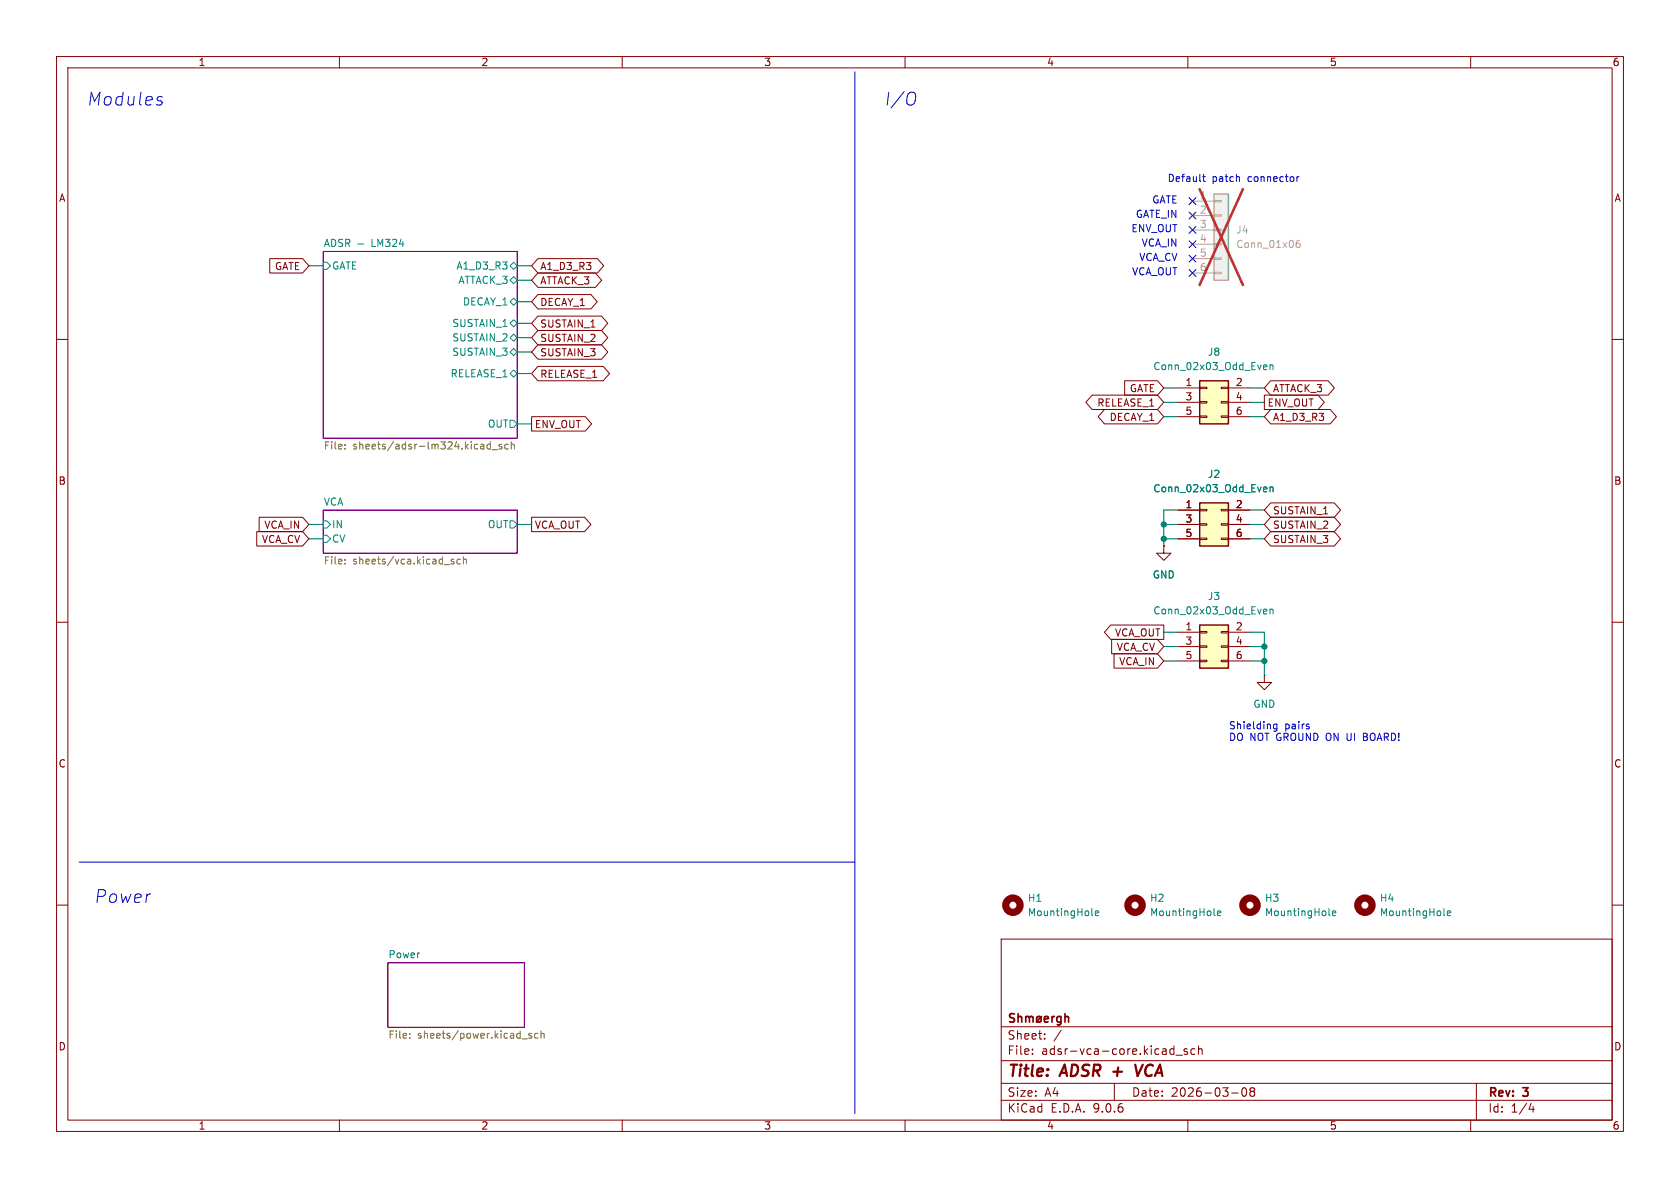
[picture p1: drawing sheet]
<svg xmlns="http://www.w3.org/2000/svg" width="297mm" height="210mm" viewBox="0 0 297 210" stroke-linecap="round" stroke-linejoin="round" font-family="sans-serif">
<g fill="none" stroke="#840000" stroke-width=".18">
<path d="M10 10h277v190h-277zM12 12h273v186h-273zM60 10v2M110 10v2M160 10v2M210 10v2M260 10v2M10 60h2M285 60h2M10 110h2M285 110h2M10 160h2"/>
<path d="M177 166h108v32h-108zM285 160h2M60 198v2M110 198v2M160 198v2M177 194.5h108M177 191.5h108M177 187.5h108M177 181.5h108M182.5 186.3v.1M182.5 185.5v.1M184.7 183.6v.1"/>
<path d="M184.7 182.8v.1M187.6 182.1l-1.3 2M197 191.5v3M207.1 185.4l.4 .1M207.5 184.9v1.5M207.5 186.3l-.4 .1M207.9 186.5h1.1M209.9 185.5l-.4-.1-.2 .2 .1 .2 .5 .2v.3h-.6M210 198v2M211.2 185.5l-.4-.1-.3 .3v.4l.2 .2h.5M211.9 185.5l.2-.1 .4 .1v.9M211.9 184.9v1.5"/>
<path d="M217.7 193.2h1.2M219.7 192.4l.2-.1a.81 .81 0 0 1 .6 .6 .81 .81 0 0 1-.3 .8l-.2 .1a.81 .81 0 0 1-.3-1.4zM221.2 192.9l-.2-.2 .2-.4 .5 .1 .1 .2-.3 .3M221.2 192.9l-.2 .3v.5l.2 .1 .5-.1 .1-.2-.1-.4-.2-.2M221.2 192.9h.3M260 198v2M261 191.5v6.5M270.7 195l-.4 1.1h.9M271 195.6v1"/>
</g>
<path d="M200.7 188.2l.4 2 .9-2" fill="none" stroke="#840000" stroke-width=".4"/>
<g fill="none" stroke="#840000" stroke-width=".3">
<path d="M179.3 179.3l-.5-.1-.2 .1v.5l.6 .2 .1 .4-.2 .3-.6-.1M180 179.8l.2-.1 .4 .1v.9M180 179.2v1.5M181.3 179.8l.5-.1 .2 .2M181.3 179.7v1M182 179.9l.2-.2 .4 .1v.9M182 179.9v.8M183.4 179.8l.4-.1 .3 .3v.4l-.3 .3-.4-.1-.1-.2v-.4zM184.1 179.7l-.9 1M186 179.7v1M186.4 179.7l-.3 .1-.1 .2M187.6 179.8l-.5-.1-.3 .3v.4l.2 .2h.6"/>
<path d="M187.6 179.7v1.2l-.3 .3-.4-.1M188.3 179.8l.2-.1 .3 .1 .1 .9M188.3 179.2v1.5M184.6 180.2l.7-.2v-.2l-.5-.1-.2 .2 .1 .7h.6"/>
</g>
<path d="M57.1 44.5h34.3v33h-34.3zM57.1 90.2h34.3v7.6h-34.3zM68.6 170.2h24.1v11.4h-24.1z" fill="none" stroke="#840084" stroke-width=".18"/>
<g fill="none" stroke="#008484" stroke-width=".18">
<path d="M57.1 46.4h.7l.6 .6-.6 .6h-.7zM57.4 43.6l.4-1.3 .4 1.3M57.5 43.2h.6M58.6 42.3a.64 .64 0 0 1 .8 .6 .64 .64 0 0 1-.8 .7zM60.6 42.4l-.5-.1-.2 .1v.4l.6 .2 .1 .3-.3 .3-.4-.1M61.1 43l.6-.1 .1-.2v-.3l-.7-.1v1.3M61.4 43l.4 .6M63.2 43.2h1.1M65.8 42.3v1.3h.6M66.8 43.6v-1.3l.4 .9 .5-.9v1.3M68.1 42.3h.8l-.4 .5 .4 .1v.6l-.2 .1-.6-.1M69.4 42.4l.5-.1 .2 .4-.8 .9h.8"/>
<path d="M70.9 42.2l-.3 1h.8M71.2 42.7v.9M90.2 53.3l.6-.6 .6 .6-.6 .7zM90.2 57.2l.6-.7 .6 .7-.6 .6zM90.2 59.7l.6-.6 .6 .6-.6 .6zM90.2 49.5l.6-.6 .6 .6-.6 .7zM90.2 47l.6-.6 .6 .6-.6 .6zM90.2 74.3h.6l.6 .6-.6 .7h-.6zM90.2 66l.6-.6 .6 .6-.6 .7zM90.2 62.2l.6-.6 .6 .6-.6 .7zM57.1 94.6h.7l.6 .7-.6 .6h-.7zM57.1 92.1h.7l.6 .6-.6 .6h-.7z"/>
<path d="M90.2 92.1h.6l.6 .6-.6 .6h-.6zM193 161.7l.2 .2M193.6 161.4l.6-.1v-.2l-.4-.1-.2 .2 .1 .6h.5"/>
</g>
<g fill="none" stroke="#848400" stroke-width=".18">
<path d="M61 78.6v.1M61 79.3v.1M86.7 78.1v1.3M86.7 78.6l-.4-.1-.2 .3 .1 .5h.5M87 79.5h1M88.7 78.6l-.3-.1-.2 .2 .1 .2 .4 .1v.3h-.5M89.8 78.6l-.3-.1-.3 .3 .2 .5h.4M90.4 78.7l.2-.2 .3 .1v.8M90.4 78.1v1.3M61 99.6v.1M61 98.9v.1M80.2 98.9h-.3l-.2 .1 .1 .2 .4 .1v.3h-.5"/>
<path d="M81.4 98.9h-.4l-.2 .2 .1 .5h.5M81.9 99l.2-.1h.3l.1 .8M81.9 98.4v1.3M72.4 183.4v.1M72.4 182.7v.2M92.3 183.6h.9M94 182.7h-.3l-.2 .2v.1l.5 .2v.3h-.5M95.1 182.7h-.4l-.2 .2 .1 .6h.5M95.7 182.8l.1-.1h.3l.1 .8M95.7 182.2v1.3"/>
</g>
<circle cx="179.1" cy="160" r="1.27" fill="none" stroke="#840000" stroke-width="1.3"/>
<path d="M212.1 110.5h5.1v7.6h-5.1z" fill="#ffffc2"/>
<path d="M212.1 110.5h5.1v7.6h-5.1z" fill="none" stroke="#840000" stroke-width=".25"/>
<g fill="none" stroke="#840000" stroke-width=".18">
<path d="M208.3 111.8h3.8M208.3 114.3h3.8M208.3 116.8h3.8M212.1 111.6h1.3v.3h-1.3zM212.1 114.2h1.3v.2h-1.3zM212.1 116.7h1.3v.3h-1.3zM215.9 111.6h1.3v.3h-1.3zM215.9 114.2h1.3v.2h-1.3zM215.9 116.7h1.3v.3h-1.3zM217.2 111.8h3.8M217.2 114.3h3.8M217.2 116.8h3.8"/>
<path d="M223.5 119.4v1.3h1.3l-1.3 1.2-1.3-1.2h1.3M223.5 119.4h.1"/>
</g>
<path d="M223.5 107.7h.4l.1 .3-.6 .1M223.9 108.5h-.4M224.5 107.8l.2-.1h.3l.1 .8M224.5 107.7v.8M234.9 161.7l.2 .2M235.5 161.4l.6-.1v-.2l-.4-.1-.2 .2 .1 .6h.5M255.3 161.7l.1 .2M255.9 161.4l.6-.1-.1-.2-.4-.1-.1 .2v.6h.5" fill="none" stroke="#008484" stroke-width=".18"/>
<g fill="none" stroke="#840000" stroke-width="1.3">
<circle cx="221" cy="160" r="1.27"/>
<circle cx="241.3" cy="160" r="1.27"/>
</g>
<path d="M212.1 67.3h5.1v7.6h-5.1z" fill="#ffffc2"/>
<path d="M212.1 67.3h5.1v7.6h-5.1z" fill="none" stroke="#840000" stroke-width=".25"/>
<path d="M208.3 68.6h3.8M208.3 71.1h3.8M208.3 73.7h3.8M212.1 68.5h1.3v.2h-1.3zM212.1 71h1.3v.2h-1.3zM212.1 73.5h1.3v.3h-1.3zM215.9 68.5h1.3v.2h-1.3zM215.9 71h1.3v.2h-1.3zM215.9 73.5h1.3v.3h-1.3zM217.2 68.6h3.8M217.2 71.1h3.8M217.2 73.7h3.8" fill="none" stroke="#840000" stroke-width=".18"/>
<path d="M223.5 64.5l.4 .1 .1 .2-.6 .1M223.9 65.3h-.4M224.5 64.6l.2-.1 .3 .1 .1 .7M224.5 64.5v.8" fill="none" stroke="#008484" stroke-width=".18"/>
<path d="M212.1 88.9h5.1v7.6h-5.1z" fill="#ffffc2"/>
<path d="M212.1 88.9h5.1v7.6h-5.1z" fill="none" stroke="#840000" stroke-width=".25"/>
<g fill="none" stroke="#840000" stroke-width=".18">
<path d="M205.7 96.5v1.3h1.3l-1.3 1.3-1.2-1.3h1.2M205.7 96.5h.1M208.3 90.2h3.8M208.3 92.7h3.8M208.3 95.3h3.8M212.1 90h1.3v.3h-1.3zM212.1 92.6h1.3v.2h-1.3zM212.1 95.1h1.3v.3h-1.3zM215.9 90h1.3v.3h-1.3zM215.9 92.6h1.3v.2h-1.3zM215.9 95.1h1.3v.3h-1.3zM217.2 90.2h3.8"/>
<path d="M217.2 92.7h3.8M217.2 95.3h3.8"/>
</g>
<path d="M223.5 86.1l.4 .1 .1 .2-.6 .1M223.9 86.9h-.4M224.5 86.2l.2-.1 .3 .1 .1 .7M224.5 86.1v.8M214.6 161.7l.2 .2M215.2 161.4l.6-.1v-.2l-.4-.1-.2 .2 .1 .6h.5" fill="none" stroke="#008484" stroke-width=".18"/>
<circle cx="200.7" cy="160" r="1.27" fill="none" stroke="#840000" stroke-width="1.3"/>
<path d="M214.6 34.3h2.6v15.2h-2.6z" fill="#f0f0f0"/>
<path d="M214.6 34.3h2.6v15.2h-2.6z" fill="none" stroke="#a1a1a1" stroke-width=".25"/>
<g fill="none" stroke="#a1a1a1" stroke-width=".18">
<path d="M210.8 35.6h3.8M210.8 38.1h3.8M214.6 35.4h1.3v.3h-1.3zM214.6 38h1.3v.2h-1.3zM210.8 40.6h3.8M210.8 43.2h3.8M210.8 45.7h3.8M210.8 48.3h3.8M214.6 40.5h1.3v.3h-1.3zM214.6 43.1h1.3v.2h-1.3zM214.6 45.6h1.3v.2h-1.3zM214.6 48.1h1.3v.3h-1.3z"/>
<path d="M229.7 42.5h-.3a.86 .86 0 0 0 0 1.3l.4-.2 .1-.4-.3-.2h-.3l-.2 .2"/>
</g>
<path d="M212.1 33.4l7.6 17M219.7 33.4l-7.6 17" fill="none" stroke="#ff2626" stroke-width=".46"/>
<g fill="none" stroke="#840000" stroke-width=".18">
<path d="M47.7 45.7h5.8l1.1 1.3-1.1 1.3h-5.8zM95.1 52.1h9.4l1.1 1.2-1.1 1.3h-9.4l-1.1-1.3zM95.1 45.7h10.5l1.1 1.3-1.1 1.3h-10.5l-1.1-1.3zM95.1 48.3h10.2l1.1 1.2-1.1 1.3h-10.2l-1.1-1.3zM95.1 55.9h11.2l1.2 1.3-1.2 1.2h-11.2l-1.1-1.2zM95.1 58.4h11.2l1.2 1.3-1.2 1.3h-11.2l-1.1-1.3zM94 73.7h9.5l1.1 1.2-1.1 1.3h-9.5zM95.1 64.8h11.5l1.2 1.2-1.2 1.3h-11.5l-1.1-1.3zM95.1 61h11.2l1.2 1.2-1.2 1.3h-11.2l-1.1-1.3zM193.1 69.8h11.5l1.1 1.3-1.1 1.3h-11.5l-1.1-1.3zM195.3 72.4h9.3l1.1 1.3-1.1 1.2h-9.3l-1.2-1.2zM198.8 67.3h5.8l1.1 1.3-1.1 1.3h-5.8z"/>
<path d="M223.5 69.8h9.5l1.1 1.3-1.1 1.3h-9.5zM224.6 72.4h10.6l1.1 1.3-1.1 1.2h-10.6l-1.1-1.2zM224.6 67.3h10.2l1.1 1.3-1.1 1.3h-10.2l-1.1-1.3zM45.4 94h8.1l1.1 1.3-1.1 1.2h-8.1zM45.8 91.4h7.7l1.1 1.3-1.1 1.3h-7.7zM94 91.4h9.4l1.1 1.3-1.1 1.3h-9.4zM205.7 96.5h.1M208.3 90.2h3.8M208.3 92.7h3.8M208.3 95.3h3.8M217.2 90.2h3.8M217.2 92.7h3.8"/>
<path d="M217.2 95.3h3.8M224.6 91.4h11.3l1.1 1.3-1.1 1.3h-11.3l-1.1-1.3zM224.6 88.9h11.3l1.1 1.3-1.1 1.2h-11.3l-1.1-1.2zM224.6 94h11.3l1.1 1.3-1.1 1.2h-11.3l-1.1-1.2zM196.4 110.5h9.3v2.5h-9.3l-1.1-1.2zM196.5 113h8.1l1.1 1.3-1.1 1.3h-8.1zM196.9 115.6h7.7l1.1 1.2-1.1 1.3h-7.7z"/>
</g>
<g fill="none" stroke="#0000c2" stroke-width=".18">
<path d="M28.1 17.8l.5 .1 .1 .2-.2 .4-.2 .1M28.2 17.1l.5 .1M151.1 12.7v184.2M161.4 16.3l.2 .1a1.61 1.61 0 0 1-.2 2.1M212.6 31.2h.5M212.8 30.8v1.1l.3 .2M219.1 31.3v.8M229.3 31.2v.9M229.6 31.2l-.3 .3M225.2 129.2l.1 .1M225.7 128v1l-.2 .3M225.7 128.1l-.3-.1-.3 .2 .2 .6h.4"/>
<path d="M241 130.2h.5M241.5 129.6h-.5v1.3h.5M14 152.4h137.1"/>
</g>
<g fill="none" stroke="#008400" stroke-width=".18">
<path d="M54.6 47h2.5M91.4 53.3h2.6M91.4 57.2h2.6M91.4 59.7h2.6M91.4 47h2.6M91.4 49.5h2.6M91.4 66h2.6M91.4 62.2h2.6M91.4 74.9h2.6M205.7 73.7h2.6M205.7 71.1h2.6M205.7 68.6h2.6"/>
<path d="M221 73.7h2.5M221 71.1h2.5M221 68.6h2.5M54.6 95.3h2.5M54.6 92.7h2.5M91.4 92.7h2.6M205.7 95.3h2.6M205.7 92.7h2.6M208.3 90.2h-2.6v6.3M221 95.3h2.5M221 90.2h2.5M221 92.7h2.5"/>
<path d="M205.7 116.8h2.6M205.7 111.8h2.6M205.7 114.3h2.6M221 116.8h2.5M221 111.8h2.5v7.6M221 114.3h2.5"/>
</g>
<path d="M210.2 35l1.2 1.2M210.2 37.5l1.2 1.2M211.4 35l-1.2 1.2M211.4 37.5l-1.2 1.2M210.2 40l1.2 1.2M210.2 42.6l1.2 1.2M210.2 47.7l1.2 1.2M210.2 45.1l1.2 1.2M211.4 40l-1.2 1.2M211.4 42.6l-1.2 1.2M211.4 47.7l-1.2 1.2M211.4 45.1l-1.2 1.2" fill="none" stroke="#000084" stroke-width=".18"/>
<path d="M223.5 86.1l.4 .1 .1 .2-.6 .1M223.9 86.9h-.4M224.5 86.2l.2-.1 .3 .1 .1 .7M224.5 86.1v.8" fill="none" stroke="#008484" stroke-width=".18"/>
<g fill="#008400" stroke="#008400" stroke-width=".18">
<circle cx="223.5" cy="116.8" r=".46"/>
<circle cx="223.5" cy="114.3" r=".46"/>
<circle cx="205.7" cy="92.7" r=".46"/>
<circle cx="205.7" cy="95.3" r=".46"/>
</g>
<g font-size="3.2" fill="#0000c2">
<text x="15.2" y="18.9">Modules</text>
<text x="156.2" y="18.9">I/O</text>
<text x="16.5" y="159.9">Power</text>
</g>
<g font-size="2.8" fill="#840000">
<text x="178" y="190.9">Title:</text>
<text x="187.7" y="190.9">ADSR +</text>
<text x="202.4" y="190.9">VCA</text>
</g>
<g font-size="2.1" fill="#840000">
<text x="178" y="184">Sheet:</text>
<text x="178" y="186.7">File:</text>
<text x="184.1" y="186.7">adsr-vca-core.kicad_sch</text>
<text x="178" y="196.9">KiCad</text>
<text x="178" y="194.1">Size:</text>
<text x="184.7" y="194.1">A4</text>
<text x="185.7" y="196.9">E.D.A.</text>
<text x="193.3" y="196.9">9.0.6</text>
<text x="200" y="194.1">Date:</text>
<text x="207" y="194.1">2026-03-08</text>
<text x="263" y="194.3">Rev:</text>
<text x="263" y="196.9">Id:</text>
<text x="267.1" y="196.9">1/4</text>
<text x="269.4" y="194.3">3</text>
</g>
<g font-size="1.8" fill="#840000">
<text x="35" y="11.9">1</text>
<text x="85" y="11.9">2</text>
<text x="135" y="11.9">3</text>
<text x="185" y="11.9">4</text>
<text x="235" y="11.9">5</text>
<text x="285" y="11.9">6</text>
<text x="10.3" y="35.9">A</text>
<text x="285.3" y="35.9">A</text>
<text x="48.5" y="47.9">GATE</text>
<text x="95.4" y="47.9">A1_D3_R3</text>
<text x="95.4" y="50.5">ATTACK_3</text>
<text x="95.4" y="54.3">DECAY_1</text>
<text x="95.4" y="58.1">SUSTAIN_1</text>
<text x="95.4" y="60.6">SUSTAIN_2</text>
<text x="95.4" y="63.2">SUSTAIN_3</text>
<text x="95.4" y="67">RELEASE_1</text>
<text x="199.6" y="69.5">GATE</text>
<text x="209.5" y="68.3">1</text>
<text x="209.5" y="70.9">3</text>
<text x="218.4" y="68.3">2</text>
<text x="218.4" y="70.9">4</text>
<text x="224.9" y="69.5">ATTACK_3</text>
<text x="94.5" y="75.9">ENV_OUT</text>
<text x="193.9" y="72.1">RELEASE_1</text>
<text x="196.1" y="74.6">DECAY_1</text>
<text x="209.5" y="73.4">5</text>
<text x="218.4" y="73.4">6</text>
<text x="224" y="72.1">ENV_OUT</text>
<text x="224.9" y="74.6">A1_D3_R3</text>
<text x="10.3" y="85.9">B</text>
<text x="209.5" y="89.9">1</text>
<text x="218.4" y="89.9">2</text>
<text x="285.3" y="85.9">B</text>
<text x="46.6" y="93.7">VCA_IN</text>
<text x="94.5" y="93.7">VCA_OUT</text>
<text x="209.5" y="92.5">3</text>
<text x="209.5" y="95">5</text>
<text x="218.4" y="92.5">4</text>
<text x="218.4" y="95">6</text>
<text x="224.9" y="93.7">SUSTAIN_2</text>
<text x="224.9" y="91.1">SUSTAIN_1</text>
<text x="46.2" y="96.2">VCA_CV</text>
<text x="224.9" y="96.2">SUSTAIN_3</text>
<text x="197" y="112.7">VCA_OUT</text>
<text x="209.5" y="111.5">1</text>
<text x="218.4" y="111.5">2</text>
<text x="197.3" y="115.3">VCA_CV</text>
<text x="197.8" y="117.8">VCA_IN</text>
<text x="209.5" y="114">3</text>
<text x="209.5" y="116.6">5</text>
<text x="218.4" y="114">4</text>
<text x="218.4" y="116.6">6</text>
<text x="10.3" y="135.9">C</text>
<text x="285.3" y="135.9">C</text>
<text x="10.3" y="185.9">D</text>
<text x="285.3" y="185.9">D</text>
<text x="35" y="199.9">1</text>
<text x="85" y="199.9">2</text>
<text x="135" y="199.9">3</text>
<text x="185" y="199.9">4</text>
<text x="235" y="199.9">5</text>
<text x="285" y="199.9">6</text>
</g>
<g font-size="1.8" fill="#0000c2">
<text x="206.3" y="32.4">Default</text>
<text x="214.3" y="32.4">patch</text>
<text x="220.7" y="32.4">connector</text>
<text x="199.9" y="41.3">ENV_OUT</text>
<text x="200.7" y="38.7">GATE_IN</text>
<text x="203.6" y="36.2">GATE</text>
<text x="201.3" y="46.3">VCA_CV</text>
<text x="201.7" y="43.8">VCA_IN</text>
<text x="200" y="48.9">VCA_OUT</text>
<text x="217.2" y="129.1">Shielding</text>
<text x="217.2" y="131.2">DO NOT GROUND ON UI</text>
<text x="227.1" y="129.1">pairs</text>
<text x="241.7" y="131.2">BOARD!</text>
</g>
<g font-size="1.8" fill="#a1a1a1">
<text x="212" y="35.3">1</text>
<text x="212" y="37.8">2</text>
<text x="212" y="40.4">3</text>
<text x="218.4" y="41.5">J4</text>
<text x="212" y="42.9">4</text>
<text x="212" y="45.5">5</text>
<text x="218.4" y="44">Conn_01x06</text>
<text x="212" y="48">6</text>
</g>
<g font-size="1.8" fill="#008484">
<text x="58.6" y="47.9">GATE</text>
<text x="80.6" y="47.9">A1_D3_R3</text>
<text x="80.9" y="50.4">ATTACK_3</text>
<text x="79.9" y="58">SUSTAIN_1</text>
<text x="81.7" y="54.2">DECAY_1</text>
<text x="79.9" y="60.6">SUSTAIN_2</text>
<text x="79.9" y="63.1">SUSTAIN_3</text>
<text x="203.8" y="65.6">Conn_02x03_Odd_Even</text>
<text x="213.4" y="63.1">J8</text>
<text x="79.6" y="66.9">RELEASE_1</text>
<text x="86.1" y="75.8">OUT</text>
<text x="57.1" y="89.5">VCA</text>
<text x="203.8" y="87.2">Conn_02x03_Odd_Even</text>
<text x="213.4" y="84.7">J2</text>
<text x="58.6" y="93.6">IN</text>
<text x="86.1" y="93.6">OUT</text>
<text x="58.6" y="96.1">CV</text>
<text x="203.7" y="102.5">GND</text>
<text x="213.4" y="106.3">J3</text>
<text x="203.8" y="108.8">Conn_02x03_Odd_Even</text>
<text x="221.5" y="125.3">GND</text>
<text x="181.6" y="159.6">H1</text>
<text x="203.2" y="159.6">H2</text>
<text x="223.5" y="159.6">H3</text>
<text x="243.8" y="159.6">H4</text>
<text x="181.6" y="162.2">MountingHole</text>
<text x="203.2" y="162.2">MountingHole</text>
<text x="223.5" y="162.2">MountingHole</text>
<text x="243.8" y="162.2">MountingHole</text>
<text x="68.6" y="169.5">Power</text>
</g>
<g font-size="1.8" fill="#848400">
<text x="57.1" y="79.8">File:</text>
<text x="62.4" y="79.8">sheets/adsr-lm324.kicad_sch</text>
<text x="57.1" y="100.1">File:</text>
<text x="62.4" y="100.1">sheets/vca.kicad_sch</text>
<text x="68.6" y="183.9">File:</text>
<text x="73.8" y="183.9">sheets/power.kicad_sch</text>
</g>
</svg>
